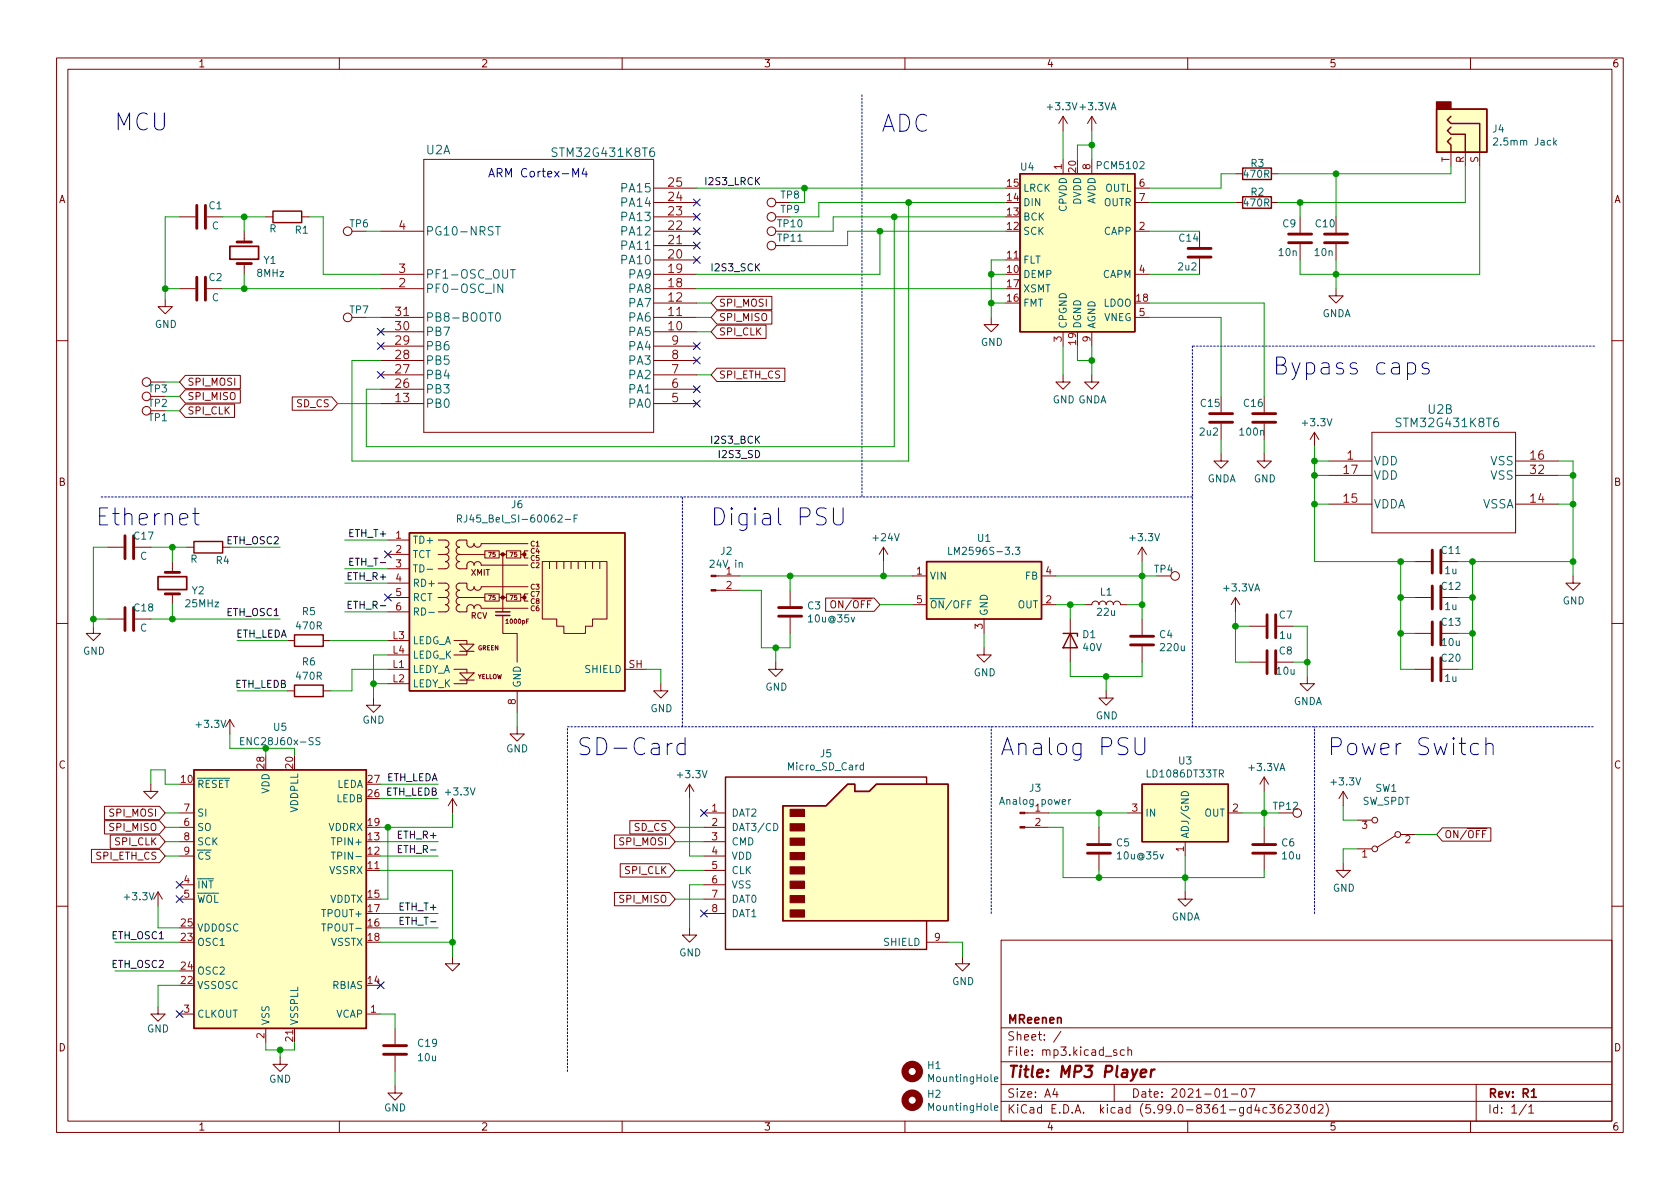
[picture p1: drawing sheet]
<svg xmlns="http://www.w3.org/2000/svg" width="297mm" height="210mm" viewBox="0 0 297 210" stroke-linecap="round" stroke-linejoin="round" font-family="sans-serif">
<g fill="none" stroke="#840000" stroke-width=".18">
<path d="M10 10.2h277v190.1h-277zM12 12.2h273v186.1h-273zM60 10.2v2M110 10.2v2M160 10.2v2M210 10.2v2M260 10.2v2M31.7 38.3h2.8M36.6 38.3h2.8M47 38.3h1.3M53.3 38.3h1.3M74.9 28.2h40.7v48.2h-40.7z"/>
<path d="M115.6 38.3h7.6M115.6 35.8h7.6M115.6 33.3h7.6M137.2 35.8h2.5M188 20.6l-.8 1.2M188 20.6v2.5M188 28.2v2.5M188 20.6l.7 1.2M193 20.6l-.7 1.2M193 20.6v2.5M193 28.2v2.5M193 20.6l.8 1.2"/>
<path d="M200.7 35.8h2.5M200.7 33.3h2.5M218.4 35.8h1.3M218.4 30.7h1.3M224.8 35.8h1.3M224.8 30.7h1.3M229.9 38.3v2.8M236.2 38.3v2.8M256.5 26.9v2.6M259.1 26.9v2.6M261.6 26.9v2.6M29.2 53v1.2h1.3l-1.3 1.3-1.3-1.3h1.3"/>
<path d="M31.7 51h2.8M36.6 51h2.8M43.2 40.9v1.9M43.2 46.6v1.9M62.2 40.9h2.6M62.2 56.1h2.6M67.3 51h7.6M67.3 48.5h7.6M67.3 40.9h7.6M67.3 58.7h7.6M67.3 56.1h7.6M115.6 51h7.6"/>
<path d="M115.6 48.5h7.6M115.6 40.9h7.6M115.6 58.7h7.6M115.6 56.1h7.6M115.6 53.6h7.6M115.6 46h7.6M115.6 43.4h7.6M126.7 52.4h9.8v2.4h-9.8l-1-1.2zM126.7 55h9.8v2.3h-9.8l-1-1.2zM126.7 57.5h8.7v2.3h-8.7l-1-1.1zM137.2 43.4h2.5M175.3 56.1v1.3h1.2l-1.2 1.3-1.3-1.3h1.3"/>
<path d="M177.8 46h2.5M188 58.7v2.5M193 58.7v2.5M200.7 48.5h2.5M200.7 40.9h2.5M200.7 56.1h2.5M212.1 40.9v2.8M212.1 45.7v2.8M229.9 43.2v2.8M236.2 51v1.3h1.3l-1.3 1.3-1.3-1.3h1.3M236.2 43.2v2.8M10 60.2h2"/>
<path d="M32.8 71.5h8.7v2.3h-8.7l-1.1-1.2zM32.8 66.4h9.7v2.3h-9.7l-1.1-1.1zM32.8 68.9h9.7v2.4h-9.7l-1.1-1.2zM51.7 70.2h7l1 1.2-1 1.1h-7zM67.3 71.4h7.6M67.3 68.8h7.6M67.3 66.3h7.6M67.3 63.7h7.6M67.3 61.2h7.6M115.6 71.4h7.6M115.6 68.8h7.6M115.6 66.3h7.6"/>
<path d="M115.6 63.7h7.6M115.6 61.2h7.6M126.7 65.1h12.1v2.4h-12.1l-1-1.2zM188 66.3v1.3h1.2l-1.2 1.2-1.3-1.2h1.3M193 66.3v1.3h1.3l-1.3 1.2-1.2-1.2h1.2M215.9 70.1v2.8M215.9 74.9v2.8M223.5 70.1v2.8M223.5 74.9v2.8M232.4 76.4v2.6M232.4 76.4l-.8 1.3M232.4 76.4l.8 1.3"/>
<path d="M242.6 76.4h25.4v17.8h-25.4zM285 60.2h2M19 96.8h2.8M23.9 96.8h2.8M30.5 99.3v1.9M33 96.8h1.3M39.4 96.8h1.2M68.6 98h3.8M68.6 95.5h3.8M77.5 95.5h1.2a.64 .64 0 0 1 .7 .6 .64 .64 0 0 1-.7 .7 .64 .64 0 0 1 .7 .6 .64 .64 0 0 1-.7 .6M77.5 98h1.2M78.7 98a.64 .64 0 0 1 .7 .7 .64 .64 0 0 1-.7 .6 .64 .64 0 0 1 .7 .6 .64 .64 0 0 1-.7 .7h-1.2"/>
<path d="M81.3 98a.64 .64 0 0 0-.7 .7 .64 .64 0 0 0 .7 .6 .64 .64 0 0 0-.7 .6 .64 .64 0 0 0 .7 .7h1.2v-.7a.64 .64 0 0 1 .7-.6 .64 .64 0 0 1 .6 .6 .64 .64 0 0 1 .7-.6 .64 .64 0 0 1 .6 .6h8.2M81.3 98h4.4M85.7 97.4h2.6v1.3h-2.6zM88.3 98h1.2M88.9 98v10.2M89.5 97.4h2.6v1.3h-2.6zM92.1 98h.6M93.3 96.1h-8.2a.64 .64 0 0 1-.6 .7 .64 .64 0 0 1-.7-.7 .64 .64 0 0 1-.6 .7 .64 .64 0 0 1-.7-.7v-.6h-1.2a.64 .64 0 0 0-.7 .6 .64 .64 0 0 0 .7 .7 .64 .64 0 0 0-.7 .6 .64 .64 0 0 0 .7 .6M93.3 97.4h-.6v1.3h.6M95.9 99.3h11.4v10.2h-2.5v1.2h-1.3v1.3h-3.8v-1.3h-1.3v-1.2h-2.5zM97.2 99.3v1.3M98.4 99.3v1.3"/>
<path d="M99.7 99.3v1.3M101 99.3v1.3M102.2 99.3v1.3M103.5 99.3v1.3M104.8 99.3v1.3M106 99.3v1.3M156.2 96.8l-.8 1.2M156.2 96.8v2.5M156.2 96.8l.8 1.2M201.9 96.8v2.5M201.9 96.8l-.7 1.2M201.9 96.8l.8 1.2"/>
<path d="M215.9 80.3v1.2h1.3l-1.3 1.3-1.3-1.3h1.3M223.5 80.3v1.2h1.3l-1.3 1.3-1.3-1.3h1.3M234.9 81.5h7.7M234.9 89.1h7.7M234.9 84.1h7.7M250.2 99.3h2.8M255 99.3h2.8M268 81.5h7.6M268 89.1h7.6M268 84.1h7.6M10 110.2h2M16.5 110.7v1.3h1.3l-1.3 1.3-1.3-1.3h1.3"/>
<path d="M19 109.5h2.8M23.9 109.5h2.8M30.5 105v1.9M50.8 113.3h1.3M57.1 113.3h1.3M68.6 105.7h3.8M68.6 113.3h3.8M68.6 118.4h3.8M68.6 108.2h3.8M68.6 103.1h3.8M68.6 100.6h3.8M68.6 115.8h3.8"/>
<path d="M77.5 103.1h1.2a.64 .64 0 0 1 .7 .7 .64 .64 0 0 1-.7 .6 .64 .64 0 0 1 .7 .6 .64 .64 0 0 1-.7 .7M77.5 105.7h1.2M78.7 105.7a.64 .64 0 0 1 .7 .6 .64 .64 0 0 1-.7 .6 .64 .64 0 0 1 .7 .7 .64 .64 0 0 1-.7 .6h-1.2M80.3 118.4h2.2v.6M80.3 113.3h2.2v.6M81.3 105.7a.64 .64 0 0 0-.7 .6 .64 .64 0 0 0 .7 .6 .64 .64 0 0 0-.7 .7 .64 .64 0 0 0 .7 .6h1.2v-.6a.64 .64 0 0 1 .7-.7 .64 .64 0 0 1 .6 .7 .64 .64 0 0 1 .7-.7 .64 .64 0 0 1 .6 .7h8.2M81.3 113.9h2.5l-1.3 1.3zM81.3 119h2.5l-1.3 1.3zM81.3 105.7h4.4M81.3 115.2h2.5M82.5 115.2v.6h-2.2M85.7 105h2.6v1.3h-2.6z"/>
<path d="M88.3 105.7h1.2M88.9 108.8v3.2h2.5v5.1M89.5 105h2.6v1.3h-2.6zM92.1 105.7h.6M93.3 103.8h-8.2a.64 .64 0 0 1-.6 .6 .64 .64 0 0 1-.7-.6 .64 .64 0 0 1-.6 .6 .64 .64 0 0 1-.7-.6v-.7h-1.2a.64 .64 0 0 0-.7 .7 .64 .64 0 0 0 .7 .6 .64 .64 0 0 0-.7 .6 .64 .64 0 0 0 .7 .7M93.3 105h-.6v1.3h.6M110.5 118.4h3.8M126.6 101.8h4.2M126.6 104.4h4.2M137.2 117.1v1.3h1.2l-1.2 1.2-1.3-1.2h1.3M139.7 104.4v2.8M139.7 109.2v2.8"/>
<path d="M146 105.8h8.6l1 1.1-1 1.2h-8.6zM147 106.4l.2-.2a.43 .43 0 0 1 .6 .5v.4a.42 .42 0 0 1-.5 .4 .42 .42 0 0 1-.4-.4zM161.3 106.9h2.5M161.3 101.8h2.5M174 114.5v1.3h1.3l-1.3 1.3-1.3-1.3h1.3M174 109.5v2.5M184.1 106.9h2.6M184.1 101.8h2.6M189.2 109.5v7.6M191.8 106.9h1.2a.64 .64 0 0 1 .7-.6 .64 .64 0 0 1 .6 .6 .64 .64 0 0 1 .6-.6 .64 .64 0 0 1 .7 .6 .64 .64 0 0 1 .6-.6 .64 .64 0 0 1 .6 .6 .64 .64 0 0 1 .7-.6 .64 .64 0 0 1 .6 .6h1.3M201.9 109.5v2.8M201.9 114.3v2.8"/>
<path d="M218.4 105.7l-.7 1.2M218.4 105.7v2.5M218.4 105.7l.8 1.2M221 110.7h2.8M221 117.1h2.8M225.8 110.7h2.8M225.8 117.1h2.8M231.1 119.6v1.3h1.3l-1.3 1.3-1.2-1.3h1.2M250.2 105.7h2.8M250.2 112h2.8M250.2 118.4h2.8M255 105.7h2.8"/>
<path d="M255 112h2.8M255 118.4h2.8M278.1 101.8v1.3h1.3l-1.3 1.3-1.2-1.3h1.2M285 110.2h2M26.7 138.7v1.2h1.2l-1.2 1.3-1.3-1.3h1.3M40.6 127.2l-.7 1.3M40.6 127.2v2.6M40.6 127.2l.8 1.3M50.8 122.2h1.3M57.1 122.2h1.3M66 123.4v1.3h1.3l-1.3 1.3-1.2-1.3h1.2M68.6 120.9h3.8"/>
<path d="M81.3 120.3h2.5M82.5 120.3v.6h-2.2M91.4 128.5v1.3h1.3l-1.3 1.3-1.2-1.3h1.2M91.4 122.2v3.8M116.8 120.9v1.3h1.3l-1.3 1.2-1.2-1.2h1.2M121.9 138.7l-.7 1.2M121.9 138.7v2.5M121.9 138.7l.8 1.2M195.6 122.2v1.2h1.2l-1.2 1.3-1.3-1.3h1.3M223.5 137.4v2.5M223.5 137.4l-.7 1.3M223.5 137.4l.8 1.3"/>
<path d="M237.5 139.9l-.8 1.3M237.5 139.9v2.6M237.5 139.9l.8 1.3M16.2 150.2h12l1 1.2-1 1.2h-12zM18.5 145.1h9.7l1 1.2-1 1.2h-9.7zM18.5 142.6h9.7l1 1.2-1 1.1h-9.7zM19.5 147.7h8.7l1 1.1-1 1.2h-8.7zM27.9 157.7l-.7 1.3M27.9 157.7v2.6M27.9 157.7l.8 1.3M31.7 156.5h2.6M31.7 159h2.6"/>
<path d="M31.7 146.3h2.6M31.7 143.8h2.6M31.7 148.8h2.6M31.7 151.4h2.6M64.8 153.9h2.5M80 141.2l-.8 1.3M80 141.2v2.6M80 141.2l.8 1.3M108.6 157.8h9.8l1 1.2-1 1.2h-9.8zM108.6 147.7h9.8l1 1.1-1 1.2h-9.8zM109.7 152.7h8.7l1 1.2-1 1.2h-8.7zM111.4 145.1h7l1 1.2-1 1.2h-7z"/>
<path d="M124.5 153.9h3.8M124.5 156.5h3.8M124.5 159h3.8M124.5 146.3h3.8M124.5 143.8h3.8M124.5 148.8h3.8M124.5 151.4h3.8M181.2 146.3h4.2M181.2 143.8h4.2M194.3 146.3v2.8M194.3 151.1v2.8M199.4 143.8h2.5"/>
<path d="M209.5 157.7v1.3h1.3l-1.3 1.3-1.2-1.3h1.2M209.5 148.8v2.6M217.2 143.8h2.5M223.5 146.3v2.8M223.5 151.1v2.8M237.5 152.6v1.3h1.3l-1.3 1.3-1.3-1.3h1.3M240 150.1h2.6M240 145h2.6M246.6 147.8l-3.1 2.1M247.6 147.6h2.6M255 146.4h8.6v2.3h-8.6l-1-1.1zM10 160.2h2"/>
<path d="M27.9 178v1.3h1.3l-1.3 1.3-1.2-1.3h1.2M31.7 179.3h2.6M64.8 179.3h2.5M80 169.2v1.2h1.3l-1.3 1.3-1.3-1.3h1.3M121.9 164.1v1.2h1.3l-1.3 1.3-1.3-1.3h1.3M124.5 161.5h3.8M163.8 166.6h3.8M170.2 169.2v1.2h1.2l-1.2 1.3-1.3-1.3h1.3M177 166.3h108v32h-108zM285 160.2h2M47 181.9v2.5M49.5 186.9v1.3h1.3l-1.3 1.3-1.2-1.3h1.2"/>
<path d="M52.1 181.9v2.5M60 198.3v2M69.8 192v1.3h1.3l-1.3 1.3-1.2-1.3h1.2M69.8 181.9v2.8M69.8 186.7v2.8M110 198.3v2M160 198.3v2M177 194.8h108M177 191.8h108M177 187.8h108M177 181.8h108M186.5 192.5l-.4 1h1"/>
<path d="M186.9 193v1M187.6 182.4l-1.3 1.9M197 191.8v3M197.4 185.7l-.3-.1-.2 .2v.3l.5 .1v.4h-.5M198.8 185.7l-.4-.1-.3 .3v.4l.1 .3h.6M199.4 185.8l.2-.2 .4 .1 .1 .9M199.4 185.1v1.5M210 198.3v2M216.2 194h.9M217.7 193.5h1.2M219.7 192.6l.2-.1a.81 .81 0 0 1 .5 .7 .81 .81 0 0 1-.3 .8h-.1a.81 .81 0 0 1-.6-.6 .81 .81 0 0 1 .3-.8zM220.9 192.5h1l-.7 1.5"/>
<path d="M224 195.9l-.4-.1-.3 .3v.4l.1 .3h.6M224.5 195.3h.9l-.5 .6 .5 .1v.7l-.3 .1h-.4l-.2-.1M226.7 195.3a.59 .59 0 0 0-.7 .7v.5l.1 .3h.5l.2-.1 .1-.5-.2-.2-.4-.1-.3 .3M227.4 195.5l.6-.2 .2 .2 .1 .3-.9 1h.9M228.8 195.3h.9l-.5 .6 .4 .1v.7l-.2 .1h-.4l-.2-.1M230.5 195.4l.1-.1a.81 .81 0 0 1 .6 .7 .81 .81 0 0 1-.3 .8h-.1a.81 .81 0 0 1-.6-.6 .81 .81 0 0 1 .3-.8zM232.4 195.9l-.4-.1-.3 .3v.4l.2 .3h.5M232.4 195.3v1.5M233.1 195.5l.5-.2 .3 .2v.3l-.9 1h.9M234.4 195.1a1.72 1.72 0 0 1 0 2.3M260 198.3v2M261 191.8v6.5"/>
<path d="M269.9 195.3l-1.3 1.9M270.3 195.8l.4-.5v1.5M270.3 196.8h.9"/>
<circle cx="136.4" cy="38.3" r=".76"/>
<circle cx="136.4" cy="35.8" r=".76"/>
<circle cx="61.5" cy="40.9" r=".76"/>
<circle cx="61.5" cy="56.1" r=".76"/>
<circle cx="136.4" cy="43.4" r=".76"/>
<circle cx="136.4" cy="40.9" r=".76"/>
<circle cx="25.9" cy="67.6" r=".76"/>
<circle cx="25.9" cy="70.1" r=".76"/>
<circle cx="25.9" cy="72.6" r=".76"/>
<circle cx="207.8" cy="101.8" r=".76"/>
<circle cx="229.4" cy="143.8" r=".76"/>
<circle cx="243.1" cy="145" r=".51"/>
<circle cx="243.1" cy="150.1" r=".51"/>
<circle cx="247.1" cy="147.6" r=".51"/>
</g>
<path d="M40.6 43.6h5.1v2.2h-5.1zM27.9 102h5.1v2.3h-5.1zM270.8 193l.4-.5v1.5M270.8 194h.8" fill="none" stroke="#840000" stroke-width=".3"/>
<path d="M201.7 189.8l1-.2-.1-.4-.5-.1-.4 .3v1l.2 .1 .6-.1M203.6 189.1l-.2 1.4M204.2 189.1l-.4 .1-.3 .3" fill="none" stroke="#840000" stroke-width=".4"/>
<g fill="none" stroke="#840000" stroke-width=".51">
<path d="M34.8 36.3v4.1M36.3 36.3v4.1M34.8 49v4.1M36.3 49v4.1M41.9 46.6h2.5M41.9 42.8h2.5M210.1 43.9h4M210.1 45.5h4M227.8 41.4h4.1M227.8 42.9h4.1M234.2 41.4h4.1M234.2 42.9h4.1"/>
<path d="M213.9 73.1h4M213.9 74.7h4M221.5 73.1h4.1M221.5 74.7h4.1M22.1 94.7v4.1M23.6 94.7v4.1M253.2 97.3v4M254.8 97.3v4M22.1 107.4v4.1M23.6 107.4v4.1M29.2 105h2.5M29.2 101.2h2.5"/>
<path d="M137.7 109h4M137.7 107.4h4M199.9 114h4.1M199.9 112.5h4.1M224 108.7v4.1M224 115.1v4M225.6 108.7v4.1M225.6 115.1v4M253.2 103.6v4.1M253.2 110v4M253.2 116.3v4.1M254.8 103.6v4.1"/>
<path d="M254.8 110v4M254.8 116.3v4.1M192.3 150.9h4M192.3 149.3h4M221.5 150.9h4.1M221.5 149.3h4.1M67.8 186.4h4.1M67.8 184.9h4.1"/>
</g>
<g fill="#ffffc2" stroke="#ffffc2" stroke-width=".18">
<path d="M163.8 99.3h20.3v10.2h-20.3z"/>
<path d="M34.3 136.1h30.5v45.8h-30.5z"/>
<path d="M72.4 94.2h38.1v28h-38.1z"/>
<path d="M254 19.3h8.9v7.6h-8.9z"/>
<path d="M201.9 138.7h15.3v10.1h-15.3z"/>
<path d="M138.4 142.5h7.6l3.9-3.8h1.2v1.2h2.6l1.2-1.2h12.7v24.1h-29.2z"/>
<path d="M180.3 30.7h20.4v28h-20.4z"/>
</g>
<g fill="none" stroke="#840000" stroke-width=".25">
<path d="M254 19.3h8.9v7.6h-8.9zM48.3 37.3h5v2.1h-5zM180.3 30.7h20.4v28h-20.4zM219.7 34.8h5.1v2h-5.1zM219.7 29.7h5.1v2h-5.1zM256.5 24.4l-.6 .6 .6 .6v1.3M256.5 22.5l-.6 .6 .6 .6h2.6v3.2M256.5 20.6l-.6 .6 .6 .6h5.1v5.1M34.3 95.8h5.1v2h-5.1zM72.4 94.2h38.1v28h-38.1zM163.8 99.3h20.3v10.2h-20.3zM52.1 112.3h5v2h-5z"/>
<path d="M87.6 108.8h2.6M87.6 108.2h2.6M188 112h2.5v.5M189.2 112l1.3 2.5h-2.5zM34.3 136.1h30.5v45.8h-30.5zM52.1 121.2h5v2h-5zM163.8 138.7v-1.3h-35.5v30.5h35.5v-5.1M201.9 138.7h15.3v10.1h-15.3zM138.4 142.5h7.6l3.9-3.8h1.2v1.2h2.6l1.2-1.2h12.7v24.1h-29.2z"/>
</g>
<g fill="none" stroke="#006464" stroke-width=".18">
<path d="M264.1 24.5l.5-.1 .2 .4-.8 .9h.8M274.8 25.2l.4 .5M275.2 24.8l-.5 .5M87.6 40.1h.9M87.8 55.4l.2-.1a.81 .81 0 0 1 .5 .6 .81 .81 0 0 1-.3 .8l-.1 .1a.81 .81 0 0 1-.6-.6 .81 .81 0 0 1 .3-.8zM88 40.1v1.5M88.9 50.2v1.5l-.9-1.5v1.5M90.2 47.7h.9M90.7 47.7v1.5M80.9 91.7h.6l.1-.2v-.3l-.7-.1v1.2M81.2 91.7l.4 .6M82.5 91.1v.9a.41 .41 0 0 1-.5 .3"/>
<path d="M99.9 91.8h1M101.5 91.7h.4M102.1 91.1h-.6v1.2M167.7 96.8v1.2h.6M179.5 96.8h.8l-.4 .5 .3 .1v.5l-.1 .1-.6-.1M75.5 100.7h1M75.8 108.3h1M42.5 131h.5M43.1 130.4h-.6v1.3h.6M56.6 130.5l-.5-.1-.2 .2v.3l.6 .3 .1 .3-.3 .2-.5-.1M152.7 135.4l-.4-.1-.2 .2 .1 .6h.5M152.7 134.9v1.2"/>
<path d="M58.6 150.7h.7M58.6 148.1h.7M58.9 150.7v1.3M136.8 145.6a.64 .64 0 0 1 .7 .6 .64 .64 0 0 1-.7 .7zM189 141.4v.8M189.3 141.4l-.3 .2M208.9 140.2a.68 .68 0 0 1 .8-.2 .68 .68 0 0 1 .4 .7h-1.2zM56.9 163.4h.7M175.8 195.9l.6-.1v-.2l-.4-.1-.2 .2 .1 .6h.5M175.8 190.8l.6-.1v-.2l-.4-.1-.2 .2 .1 .6h.5"/>
</g>
<g fill="#840000" stroke="#840000" stroke-width=".25">
<path d="M254 18h2.5v1.3h-2.5z"/>
<circle cx="88.9" cy="105.7" r=".25"/>
<circle cx="88.9" cy="98" r=".25"/>
<circle cx="92.7" cy="105.7" r=".25"/>
<circle cx="92.7" cy="98" r=".25"/>
</g>
<g fill="none" stroke="#840000" stroke-width="1.3">
<circle cx="161.3" cy="189.5" r="1.27"/>
<circle cx="161.3" cy="194.6" r="1.27"/>
</g>
<g fill="#840000" stroke="#840000" stroke-width=".18">
<path d="M180.3 146.2h.9v.2h-.9z"/>
<path d="M180.3 143.6h.9v.3h-.9z"/>
<path d="M139.7 160.9h2.5v1.3h-2.5z"/>
<path d="M139.7 158.4h2.5v1.2h-2.5z"/>
<path d="M139.7 155.8h2.5v1.3h-2.5z"/>
<path d="M139.7 153.3h2.5v1.3h-2.5z"/>
<path d="M139.7 150.7h2.5v1.3h-2.5z"/>
<path d="M139.7 148.2h2.5v1.3h-2.5z"/>
<path d="M139.7 145.7h2.5v1.2h-2.5z"/>
<path d="M139.7 143.1h2.5v1.3h-2.5z"/>
<path d="M125.7 104.3h.9v.2h-.9z"/>
<path d="M125.7 101.7h.9v.3h-.9z"/>
</g>
<path d="M61.9 99.3h.4M62.5 98.7h-.6v1.3h.6M61.5 106.9h.5M62.2 106.3h-.7v1.3h.7M70.4 150.1h.5M71 149.5h-.6v1.3h.6M70.7 162.8h.5M71.3 162.2h-.6v1.3h.6" fill="none" stroke="#0f0f0f" stroke-width=".18"/>
<path d="M86.4 31.3l.5-1.5 .5 1.5M86.6 30.9h.7M225.7 64.6h1a.73 .73 0 0 0 .6-.7 .73 .73 0 0 0-.6-.8h-1v3h1.2a.8 .8 0 0 0 .6-.8 .8 .8 0 0 0-.8-.7M126.4 89.8h.7a1.64 1.64 0 0 1 .7 2.6l-.3 .3-.4 .1h-.7zM104.3 130.6l-.5-.1h-.7a.73 .73 0 0 0-.6 .7 .73 .73 0 0 0 .6 .7 1.1 1.1 0 0 1 1.2 .7 .77 .77 0 0 1-.6 .9h-.7l-.4-.2M177.1 133.5l1-3 1 3M177.4 132.6h1.4M235.4 132h1.2a.81 .81 0 0 0 .6-.8 .81 .81 0 0 0-.6-.7h-1.2v3" fill="none" stroke="#0000c2" stroke-width=".18"/>
<path d="M152.4 16.8v71.1M281.9 61.2h-71.1M210.8 87.9h-193M100.3 128.5h181.6M120.6 128.5v-40.6M210.8 128.5v-67.3M175.3 161.5v-33M232.4 161.5v-33M100.3 189.5v-61" fill="none" stroke="#0000c2" stroke-width=".18" stroke-dasharray=".3 .3"/>
<g fill="none" stroke="#009600" stroke-width=".18">
<path d="M31.7 38.3h-2.5v14.7M39.4 38.3h7.6M43.2 38.3v2.6M54.6 38.3h2.5v10.2h10.2M123.2 33.3h54.6M142.2 33.3v2.5h-2.5M158.1 38.3v40.7h-93.3v-10.2h2.5M160.7 35.8v45.7h-98.5v-17.8h5.1M177.8 38.3h-30.5v2.6h-7.6M177.8 35.8h-33v2.5h-5.1M188 23.1v5.1M193 25.6h-2.5v2.6"/>
<path d="M193 23.1v5.1M203.2 35.8h15.2M218.4 30.7h-2.5v2.6h-12.7M229.9 35.8v2.5M236.2 30.7v7.6M256.5 29.5v1.2h-30.4M259.1 29.5v6.3h-33M261.6 29.5v19h-31.7v-2.5M29.2 51h2.5M39.4 51h27.9M43.2 48.5v2.5M64.8 40.9h2.5"/>
<path d="M64.8 56.1h2.5M123.2 51h54.6M123.2 56.1h2.5M123.2 58.7h2.5M123.2 53.6h2.5M155.6 40.9v7.6h-32.4M175.3 48.5h2.5M175.3 53.6h2.5M177.8 40.9h-27.9v2.5h-10.2M177.8 46h-2.5v10.1M203.2 40.9h8.9M203.2 48.5h8.9"/>
<path d="M203.2 56.1h12.7v14M203.2 53.6h20.3v16.5M236.2 46v5M29.2 70.1h2.5M29.2 72.6h2.5M29.2 67.6h2.5M59.7 71.4h7.6M123.2 66.3h2.5M188 61.2v5.1M190.5 61.2v2.5h2.5M193 61.2v5.1M215.9 77.7v2.6"/>
<path d="M223.5 77.7v2.6M232.4 79v20.3h17.8M19 96.8h-2.5v13.9M26.7 96.8h6.3M30.5 96.8v2.5M40.6 96.8h8.9M61 95.5h7.6M156.2 99.3v2.5M201.9 99.3v10.2M232.4 81.5h2.5M232.4 89.1h2.5M232.4 84.1h2.5"/>
<path d="M247.6 99.3v19.1h2.6M257.8 99.3h20.3M260.3 99.3v19.1h-2.5M275.6 81.5h2.5v20.3M275.6 89.1h2.5M275.6 84.1h2.5M16.5 109.5h2.5M26.7 109.5h22.8M30.5 106.9v2.6M41.9 113.3h8.9M58.4 113.3h10.2M61 108.2h7.6"/>
<path d="M61 103.1h7.6M61 100.6h7.6M68.6 118.4h-6.4v3.8h-3.8M68.6 115.8h-2.6v7.6M114.3 118.4h2.5v2.5M130.8 104.4h3.8v10.1h5.1v-2.5M130.8 101.8h30.5M137.2 114.5v2.6M139.7 101.8v2.6M155.6 106.9h5.7M174 112v2.5M186.7 101.8h17.8"/>
<path d="M186.7 106.9h5.1M189.2 117.1v2.5h12.7v-2.5M189.2 106.9v2.6M195.6 119.6v2.6M199.4 106.9h2.5M218.4 108.2v8.9h2.6M218.4 110.7h2.6M228.6 117.1h2.5M228.6 110.7h2.5v8.9M247.6 112h2.6M247.6 105.7h2.6M257.8 112h2.5"/>
<path d="M257.8 105.7h2.5M26.7 138.7v-2.6h2.5v2.6h2.5M40.6 129.8v2.5h11.5v1.3M41.9 122.2h8.9M47 132.3v1.3M66 120.9h2.6M67.3 138.7h10.2M91.4 126v2.5M223.5 139.9v6.4M29.2 146.3h2.5M29.2 148.8h2.5M29.2 151.4h2.5"/>
<path d="M29.2 143.8h2.5M67.3 153.9h12.7v15.3M67.3 148.8h10.2M67.3 141.2h10.2M67.3 151.4h10.2M68.6 146.3v12.7h-1.3M80 143.8v2.5h-12.7M119.4 146.3h5.1M119.4 148.8h5.1M119.4 153.9h5.1M119.4 159h5.1M121.9 141.2v10.2h2.6"/>
<path d="M124.5 156.5h-2.6v7.6M185.4 146.3h2.6v8.9h35.5v-1.3M185.4 143.8h14M194.3 143.8v2.5M194.3 153.9v1.3M209.5 151.4v6.3M219.7 143.8h6.4M237.5 142.5v2.5h2.5M240 150.1h-2.5v2.5M250.2 147.6h3.8M20.3 166.6h11.4M20.3 171.7h11.4"/>
<path d="M27.9 160.3v3.8h3.8M31.7 174.2h-3.8v3.8M67.3 161.5h10.2M67.3 164.1h10.2M67.3 166.6h12.7M67.3 179.3h2.5v2.6M167.6 166.6h2.6v2.6M47 184.4v1.3h5.1v-1.3M49.5 185.7v1.2M69.8 189.5v2.5"/>
</g>
<g fill="none" stroke="#000084" stroke-width=".18">
<path d="M122.6 35.2l1.2 1.2M122.6 37.7l1.2 1.3M123.8 35.2l-1.2 1.2M123.8 37.7l-1.2 1.3M66.7 58.1l1.2 1.2M67.9 58.1l-1.2 1.2M122.6 40.3l1.2 1.2M122.6 45.4l1.2 1.2M122.6 42.8l1.2 1.2M123.8 40.3l-1.2 1.2M123.8 45.4l-1.2 1.2M123.8 42.8l-1.2 1.2"/>
<path d="M66.7 60.6l1.2 1.2M66.7 65.7l1.2 1.2M67.9 60.6l-1.2 1.2M67.9 65.7l-1.2 1.2M122.6 63.1l1.2 1.3M122.6 60.6l1.2 1.2M122.6 68.2l1.2 1.2M122.6 70.8l1.2 1.2M123.8 63.1l-1.2 1.3M123.8 60.6l-1.2 1.2M123.8 68.2l-1.2 1.2M123.8 70.8l-1.2 1.2"/>
<path d="M68 97.4l1.2 1.2M69.2 97.4l-1.2 1.2M68 105l1.2 1.3M69.2 105l-1.2 1.3M31.1 155.8l1.3 1.3M31.1 158.4l1.3 1.2M32.4 155.8l-1.3 1.3M32.4 158.4l-1.3 1.2M123.9 143.1l1.2 1.3M125.1 143.1l-1.2 1.3M31.1 178.7l1.3 1.2M32.4 178.7l-1.3 1.2"/>
<path d="M66.7 173.6l1.2 1.2M67.9 173.6l-1.2 1.2M123.9 160.9l1.2 1.2M125.1 160.9l-1.2 1.2"/>
</g>
<g fill="#009600" stroke="#009600" stroke-width=".18">
<circle cx="142.2" cy="33.3" r=".51"/>
<circle cx="155.6" cy="40.9" r=".51"/>
<circle cx="158.1" cy="38.3" r=".51"/>
<circle cx="160.7" cy="35.8" r=".51"/>
<circle cx="229.9" cy="35.8" r=".51"/>
<circle cx="236.2" cy="30.7" r=".51"/>
<circle cx="175.3" cy="48.5" r=".51"/>
<circle cx="175.3" cy="53.6" r=".51"/>
<circle cx="193" cy="63.7" r=".51"/>
<circle cx="193" cy="25.6" r=".51"/>
<circle cx="236.2" cy="48.5" r=".51"/>
<circle cx="278.1" cy="89.1" r=".51"/>
<circle cx="278.1" cy="99.3" r=".51"/>
<circle cx="278.1" cy="84.1" r=".51"/>
<circle cx="232.4" cy="81.5" r=".51"/>
<circle cx="232.4" cy="84.1" r=".51"/>
<circle cx="232.4" cy="89.1" r=".51"/>
<circle cx="189.2" cy="106.9" r=".51"/>
<circle cx="195.6" cy="119.6" r=".51"/>
<circle cx="218.4" cy="110.7" r=".51"/>
<circle cx="201.9" cy="101.8" r=".51"/>
<circle cx="201.9" cy="106.9" r=".51"/>
<circle cx="231.1" cy="117.1" r=".51"/>
<circle cx="247.7" cy="99.3" r=".51"/>
<circle cx="260.3" cy="99.3" r=".51"/>
<circle cx="260.3" cy="105.7" r=".51"/>
<circle cx="260.3" cy="112" r=".51"/>
<circle cx="247.7" cy="105.7" r=".51"/>
<circle cx="247.7" cy="112" r=".51"/>
<circle cx="194.3" cy="143.8" r=".51"/>
<circle cx="194.3" cy="155.2" r=".51"/>
<circle cx="209.6" cy="155.2" r=".51"/>
<circle cx="223.5" cy="143.8" r=".51"/>
<circle cx="49.5" cy="185.7" r=".51"/>
<circle cx="29.2" cy="51" r=".51"/>
<circle cx="43.2" cy="38.3" r=".51"/>
<circle cx="43.2" cy="51" r=".51"/>
<circle cx="16.5" cy="109.5" r=".51"/>
<circle cx="47" cy="132.3" r=".51"/>
<circle cx="68.6" cy="146.3" r=".51"/>
<circle cx="30.5" cy="109.5" r=".51"/>
<circle cx="80" cy="166.6" r=".51"/>
<circle cx="156.2" cy="101.8" r=".51"/>
<circle cx="66" cy="120.9" r=".51"/>
<circle cx="139.7" cy="101.8" r=".51"/>
<circle cx="137.2" cy="114.5" r=".51"/>
<circle cx="30.5" cy="96.8" r=".51"/>
</g>
<g font-size="4.2" fill="#0000c2">
<text x="20.3" y="23.1">MCU</text>
<text x="155.4" y="23.4">ADC</text>
<text x="227.8" y="66.3">Bypass caps</text>
<text x="18.6" y="93">Ethernet</text>
<text x="128.7" y="93">Digial PSU</text>
<text x="105.2" y="133.6">SD-Card</text>
<text x="179.3" y="133.6">Analog PSU</text>
<text x="237.6" y="133.6">Power Switch</text>
</g>
<text font-size="2.8" fill="#840000" x="178" y="190.6">Title: MP3 Player</text>
<g font-size="2.1" fill="#006464">
<text x="75.3" y="27.3">U2A</text>
<text x="98.1" y="27.7">STM32G431K8T6</text>
<text x="110.1" y="34">PA15</text>
<text x="75.2" y="41.6">PG10-NRST</text>
<text x="110.1" y="41.6">PA12</text>
<text x="110.1" y="39.1">PA13</text>
<text x="110.1" y="36.6">PA14</text>
<text x="110.1" y="46.7">PA10</text>
<text x="110.1" y="44.2">PA11</text>
<text x="75.2" y="51.8">PF0-OSC_IN</text>
<text x="75.2" y="49.3">PF1-OSC_OUT</text>
<text x="111.3" y="51.8">PA8</text>
<text x="111.3" y="49.3">PA9</text>
<text x="75.2" y="59.4">PB7</text>
<text x="75.2" y="56.9">PB8-BOOT0</text>
<text x="111.3" y="59.4">PA5</text>
<text x="111.3" y="56.9">PA6</text>
<text x="111.3" y="54.3">PA7</text>
<text x="75.2" y="64.5">PB5</text>
<text x="75.2" y="62">PB6</text>
<text x="111.3" y="64.5">PA3</text>
<text x="111.3" y="62">PA4</text>
<text x="75.2" y="69.6">PB3</text>
<text x="75.2" y="67">PB4</text>
<text x="111.3" y="69.6">PA1</text>
<text x="111.3" y="67">PA2</text>
<text x="75.2" y="72.1">PB0</text>
<text x="111.3" y="72.1">PA0</text>
<text x="247.3" y="75.5">STM32G431K8T6</text>
<text x="252.5" y="73.2">U2B</text>
<text x="242.8" y="82.3">VDD</text>
<text x="263.5" y="82.3">VSS</text>
<text x="242.8" y="89.9">VDDA</text>
<text x="242.8" y="84.8">VDD</text>
<text x="262" y="89.9">VSSA</text>
<text x="263.5" y="84.8">VSS</text>
</g>
<text font-size="2.1" fill="#0000c2" x="88.6" y="31.4">ARM Cortex-M4</text>
<g font-size="2.1" fill="#a90000">
<text x="118.2" y="35.6">24</text>
<text x="118.2" y="33">25</text>
<text x="70.5" y="40.6">4</text>
<text x="118.2" y="40.6">22</text>
<text x="118.2" y="38.1">23</text>
<text x="118.2" y="45.7">20</text>
<text x="118.2" y="43.2">21</text>
<text x="70.5" y="50.8">2</text>
<text x="70.5" y="48.3">3</text>
<text x="118.2" y="53.3">12</text>
<text x="118.2" y="50.8">18</text>
<text x="118.2" y="48.3">19</text>
<text x="70" y="58.4">30</text>
<text x="70" y="55.9">31</text>
<text x="118.2" y="58.4">10</text>
<text x="118.2" y="55.9">11</text>
<text x="70" y="63.5">28</text>
<text x="70" y="61">29</text>
<text x="118.8" y="63.5">8</text>
<text x="118.8" y="61">9</text>
<text x="70" y="71.1">13</text>
<text x="70" y="68.6">26</text>
<text x="70" y="66">27</text>
<text x="118.8" y="71.1">5</text>
<text x="118.8" y="68.6">6</text>
<text x="118.8" y="66">7</text>
<text x="237.6" y="83.8">17</text>
<text x="238.2" y="81.3">1</text>
<text x="270.6" y="81.3">16</text>
<text x="270.6" y="83.8">32</text>
<text x="237.6" y="88.9">15</text>
<text x="270.6" y="88.9">14</text>
</g>
<g font-size="2.1" fill="#840000">
<text x="178" y="184">Sheet: /</text>
<text x="178" y="181">MReenen</text>
<text x="178" y="186.7">File: mp3.kicad_sch</text>
<text x="178" y="196.9">KiCad E.D.A. kicad (5.99.0-8361-gd4c36230d2)</text>
<text x="178" y="194.1">Size: A4</text>
<text x="200" y="194.1">Date: 2021-01-07</text>
<text x="263" y="194.1">Rev: R1</text>
<text x="263" y="196.9">Id: 1/1</text>
</g>
<g font-size="1.8" fill="#840000">
<text x="35" y="11.9">1</text>
<text x="85" y="11.9">2</text>
<text x="135" y="11.9">3</text>
<text x="185" y="11.9">4</text>
<text x="235" y="11.9">5</text>
<text x="285" y="11.9">6</text>
<text x="10.3" y="35.9">A</text>
<text x="285.3" y="35.9">A</text>
<text x="137.6" y="42.7">TP11</text>
<text x="127.1" y="54.2">SPI_MOSI</text>
<text x="127.1" y="56.8">SPI_MISO</text>
<text x="127.1" y="59.3">SPI_CLK</text>
<text x="33.1" y="68.2">SPI_MOSI</text>
<text x="33.1" y="70.7">SPI_MISO</text>
<text x="127.1" y="66.9">SPI_ETH_CS</text>
<text x="33.1" y="73.3">SPI_CLK</text>
<text x="52.5" y="72">SD_CS</text>
<text x="10.3" y="85.9">B</text>
<text x="285.3" y="85.9">B</text>
<text x="147.6" y="107.6">ON/~OFF</text>
<text x="10.3" y="135.9">C</text>
<text x="285.3" y="135.9">C</text>
<text x="19.5" y="146.9">SPI_MISO</text>
<text x="19.5" y="144.4">SPI_MOSI</text>
<text x="20.4" y="149.5">SPI_CLK</text>
<text x="109.7" y="149.5">SPI_MOSI</text>
<text x="112.1" y="146.9">SD_CS</text>
<text x="255.3" y="148.2">ON/~OFF</text>
<text x="17.1" y="152">SPI_ETH_CS</text>
<text x="110.6" y="154.6">SPI_CLK</text>
<text x="109.7" y="159.6">SPI_MISO</text>
<text x="10.3" y="185.9">D</text>
<text x="285.3" y="185.9">D</text>
<text x="35" y="199.9">1</text>
<text x="85" y="199.9">2</text>
<text x="135" y="199.9">3</text>
<text x="185" y="199.9">4</text>
<text x="235" y="199.9">5</text>
<text x="285" y="199.9">6</text>
</g>
<g font-size="1.8" fill="#006464">
<text x="185.4" y="19.5">+3.3V +3.3VA</text>
<text x="263.9" y="23.4">J4</text>
<text x="194.2" y="29.9">PCM5102</text>
<text x="221.2" y="29.5">R3</text>
<text x="264.6" y="25.7">2.5mm Jack</text>
<text x="138.1" y="35.1">TP8</text>
<text x="180.5" y="30.1">U4</text>
<text x="180.8" y="33.9">LRCK</text>
<text x="195.3" y="33.9">OUTL</text>
<text x="220" y="31.4">470R</text>
<text x="221.2" y="34.6">R2</text>
<text x="37" y="37">C1</text>
<text x="37.5" y="40.6">C</text>
<text x="47.6" y="41.1">R</text>
<text x="52.2" y="41.3">R1</text>
<text x="61.9" y="40.2">TP6</text>
<text x="137.6" y="40.2">TP10</text>
<text x="138.1" y="37.6">TP9</text>
<text x="180.8" y="41.5">SCK</text>
<text x="180.8" y="39">BCK</text>
<text x="180.8" y="36.4">DIN</text>
<text x="188.6" y="37.4" transform="rotate(-90 188.6 37.4)">CPVDD</text>
<text x="191.1" y="36.2" transform="rotate(-90 191.1 36.2)">DVDD</text>
<text x="193.7" y="36.2" transform="rotate(-90 193.7 36.2)">AVDD</text>
<text x="195.1" y="36.4">OUTR</text>
<text x="195.2" y="41.5">CAPP</text>
<text x="220" y="36.5">470R</text>
<text x="226.8" y="40.2">C9</text>
<text x="232.7" y="40.2">C10</text>
<text x="46.7" y="46.7">Y1</text>
<text x="180.8" y="46.6">FLT</text>
<text x="208.4" y="47.8">2u2</text>
<text x="208.5" y="42.7">C14</text>
<text x="226.2" y="45.3">10n</text>
<text x="232.5" y="45.3">10n</text>
<text x="37" y="49.7">C2</text>
<text x="37.5" y="53.3">C</text>
<text x="45.5" y="49">8MHz</text>
<text x="180.8" y="49.1">DEMP</text>
<text x="180.8" y="51.7">XSMT</text>
<text x="194.9" y="49.1">CAPM</text>
<text x="27.4" y="58">GND</text>
<text x="61.9" y="55.4">TP7</text>
<text x="180.8" y="54.2">FMT</text>
<text x="188.6" y="58.2" transform="rotate(-90 188.6 58.2)">CPGND</text>
<text x="191.1" y="58.2" transform="rotate(-90 191.1 58.2)">DGND</text>
<text x="193.7" y="58.2" transform="rotate(-90 193.7 58.2)">AGND</text>
<text x="195" y="54.2">LDOO</text>
<text x="195.1" y="56.8">VNEG</text>
<text x="233.7" y="56.1">GNDA</text>
<text x="173.4" y="61.2">GND</text>
<text x="26.3" y="69.4">TP3</text>
<text x="26.3" y="71.9">TP2</text>
<text x="186.1" y="71.3">GND GNDA</text>
<text x="212.4" y="71.9">C15</text>
<text x="220" y="71.9">C16</text>
<text x="26.3" y="74.5">TP1</text>
<text x="212.2" y="77">2u2</text>
<text x="219.3" y="77">100n</text>
<text x="230.4" y="75.4">+3.3V</text>
<text x="90.5" y="89.9">J6</text>
<text x="213.4" y="85.3">GNDA</text>
<text x="221.7" y="85.3">GND</text>
<text x="23.8" y="95.4">C17</text>
<text x="82.5" y="92.4">RJ45_Bel_SI-60062-F</text>
<text x="154.5" y="95.7">+24V</text>
<text x="172.9" y="95.8">U1</text>
<text x="200" y="95.7">+3.3V</text>
<text x="24.8" y="99">C</text>
<text x="33.7" y="99.5">R</text>
<text x="38.2" y="99.7">R4</text>
<text x="72.9" y="96.1">TD+</text>
<text x="72.9" y="98.7">TCT</text>
<text x="72.9" y="101.2">TD-</text>
<text x="125.8" y="100.4">24V in</text>
<text x="127.4" y="98.1">J2</text>
<text x="168.6" y="98.1">LM2596S-3.3</text>
<text x="204.1" y="101.3">TP4</text>
<text x="254.9" y="98">C11</text>
<text x="255.5" y="101.5">1u</text>
<text x="32.9" y="107.4">25MHz</text>
<text x="34" y="105.1">Y2</text>
<text x="72.9" y="103.8">RD+</text>
<text x="72.9" y="106.3">RCT</text>
<text x="142.8" y="107.8">C3</text>
<text x="164.3" y="102.5">VIN</text>
<text x="164.3" y="107.6">~ON~/OFF</text>
<text x="179.9" y="107.6">OUT</text>
<text x="181.3" y="102.5">FB</text>
<text x="194.5" y="105.3">L1</text>
<text x="216.5" y="104.6">+3.3VA</text>
<text x="254.9" y="104.3">C12</text>
<text x="255.5" y="107.9">1u</text>
<text x="276.3" y="106.9">GND</text>
<text x="23.8" y="108.1">C18</text>
<text x="24.8" y="111.7">C</text>
<text x="52.5" y="111.3">470R</text>
<text x="53.5" y="108.8">R5</text>
<text x="72.9" y="113.9">LEDG_A</text>
<text x="72.9" y="108.8">RD-</text>
<text x="143.1" y="110.1">10u@35v</text>
<text x="174.6" y="109" transform="rotate(-90 174.6 109)">GND</text>
<text x="191.5" y="112.8">D1</text>
<text x="194.1" y="108.9">22u</text>
<text x="205" y="112.8">C4</text>
<text x="226.2" y="109.4">C7</text>
<text x="226.3" y="112.9">1u</text>
<text x="254.9" y="110.7">C13</text>
<text x="14.7" y="115.8">GND</text>
<text x="53.5" y="117.7">R6</text>
<text x="72.9" y="119">LEDY_A</text>
<text x="72.9" y="116.5">LEDG_K</text>
<text x="103.5" y="119">SHIELD</text>
<text x="172.1" y="119.6">GND</text>
<text x="191.5" y="115.1">40V</text>
<text x="205.3" y="115.1">220u</text>
<text x="225.8" y="119.3">10u</text>
<text x="226.2" y="115.7">C8</text>
<text x="254.9" y="117">C20</text>
<text x="255" y="114.2">10u</text>
<text x="52.5" y="120.2">470R</text>
<text x="72.9" y="121.5">LEDY_K</text>
<text x="92.1" y="121.7" transform="rotate(-90 92.1 121.7)">GND</text>
<text x="115" y="125.9">GND</text>
<text x="135.3" y="122.1">GND</text>
<text x="228.7" y="124.7">GNDA</text>
<text x="255.5" y="120.6">1u</text>
<text x="34.9" y="128.7">+3.3V</text>
<text x="43.2" y="131.8">ENC28J60x-SS</text>
<text x="48.4" y="129.2">U5</text>
<text x="64.1" y="128">GND</text>
<text x="193.7" y="127.2">GND</text>
<text x="89.5" y="133">GND</text>
<text x="120" y="137.6">+3.3V</text>
<text x="139.5" y="136.2">Micro_SD_Card</text>
<text x="145.1" y="133.9">J5</text>
<text x="203.1" y="137.5">LD1086DT33TR</text>
<text x="208.4" y="135.2">U3</text>
<text x="220.9" y="136.3">+3.3VA</text>
<text x="34.8" y="139.3">~RESET</text>
<text x="47.6" y="140.4" transform="rotate(-90 47.6 140.4)">VDD</text>
<text x="52.7" y="143.7" transform="rotate(-90 52.7 143.7)">VDDPLL</text>
<text x="59.4" y="141.9">LEDB</text>
<text x="59.4" y="139.3">LEDA</text>
<text x="78.9" y="140.7">+3.3V</text>
<text x="177.2" y="142.3">Analog power</text>
<text x="182" y="140">J3</text>
<text x="225.2" y="143.2">TP12</text>
<text x="235.5" y="138.9">+3.3V</text>
<text x="240.8" y="142.3">SW_SPDT</text>
<text x="243.2" y="140">SW1</text>
<text x="34.8" y="146.9">SO</text>
<text x="34.8" y="144.4">SI</text>
<text x="34.8" y="149.5">SCK</text>
<text x="58.1" y="146.9">VDDRX</text>
<text x="59.2" y="149.5">TPIN+</text>
<text x="129.3" y="144.4">DAT2</text>
<text x="129.3" y="146.9">DAT3/CD</text>
<text x="129.3" y="149.5">CMD</text>
<text x="197.4" y="149.7">C5</text>
<text x="202.4" y="144.4">IN</text>
<text x="210.2" y="148.3" transform="rotate(-90 210.2 148.3)">ADJ/GND</text>
<text x="212.9" y="144.4">OUT</text>
<text x="226.6" y="149.7">C6</text>
<text x="34.8" y="152">~CS</text>
<text x="58.3" y="154.6">VSSRX</text>
<text x="59.6" y="152">TPIN-</text>
<text x="129.3" y="152">VDD</text>
<text x="129.3" y="154.6">CLK</text>
<text x="197.7" y="152">10u@35v</text>
<text x="226.8" y="152">10u</text>
<text x="22.2" y="159.2">+3.3V</text>
<text x="34.8" y="157.1">~INT</text>
<text x="34.8" y="159.6">~WOL</text>
<text x="58.3" y="159.6">VDDTX</text>
<text x="129.3" y="157.1">VSS</text>
<text x="129.3" y="159.6">DAT0</text>
<text x="235.6" y="157.7">GND</text>
<text x="34.8" y="167.3">OSC1</text>
<text x="34.8" y="164.7">VDDOSC</text>
<text x="57.2" y="162.2">TPOUT+</text>
<text x="57.7" y="164.7">TPOUT-</text>
<text x="58.5" y="167.3">VSSTX</text>
<text x="129.3" y="162.2">DAT1</text>
<text x="156.3" y="167.3">SHIELD</text>
<text x="207.1" y="162.8">GNDA</text>
<text x="34.8" y="172.3">OSC2</text>
<text x="120.1" y="169.1">GND</text>
<text x="34.8" y="174.9">VSSOSC</text>
<text x="34.8" y="180">CLKOUT</text>
<text x="58.8" y="174.9">RBIAS</text>
<text x="59.3" y="180">VCAP</text>
<text x="168.3" y="174.2">GND</text>
<text x="26" y="182.6">GND</text>
<text x="47.6" y="181.4" transform="rotate(-90 47.6 181.4)">VSS</text>
<text x="52.7" y="181.4" transform="rotate(-90 52.7 181.4)">VSSPLL</text>
<text x="74" y="185.1">C19</text>
<text x="47.6" y="191.5">GND</text>
<text x="74" y="187.6">10u</text>
<text x="164" y="189">H1</text>
<text x="164.4" y="191.3">MountingHole</text>
<text x="67.9" y="196.5">GND</text>
<text x="164" y="194.1">H2</text>
<text x="164.4" y="196.4">MountingHole</text>
</g>
<g font-size="1.8" fill="#a90000">
<text x="187.7" y="30" transform="rotate(-90 187.7 30)">1</text>
<text x="192.8" y="30" transform="rotate(-90 192.8 30)">8</text>
<text x="256.3" y="28.7" transform="rotate(-90 256.3 28.7)">T</text>
<text x="258.8" y="28.8" transform="rotate(-90 258.8 28.8)">R</text>
<text x="261.4" y="28.8" transform="rotate(-90 261.4 28.8)">S</text>
<text x="178.1" y="35.6">14</text>
<text x="178.1" y="33">15</text>
<text x="190.2" y="30.4" transform="rotate(-90 190.2 30.4)">20</text>
<text x="201.4" y="33">6</text>
<text x="201.4" y="35.6">7</text>
<text x="178.1" y="40.6">12</text>
<text x="178.1" y="38.1">13</text>
<text x="201.4" y="40.6">2</text>
<text x="178.1" y="45.7">11</text>
<text x="178.1" y="48.3">10</text>
<text x="178.1" y="53.3">16</text>
<text x="178.1" y="50.8">17</text>
<text x="200.9" y="53.3">18</text>
<text x="201.4" y="48.3">4</text>
<text x="201.4" y="55.9">5</text>
<text x="187.7" y="60.4" transform="rotate(-90 187.7 60.4)">3</text>
<text x="190.2" y="60.9" transform="rotate(-90 190.2 60.9)">19</text>
<text x="192.8" y="60.4" transform="rotate(-90 192.8 60.4)">9</text>
<text x="70" y="95.2">1</text>
<text x="70" y="97.8">2</text>
<text x="70" y="100.3">3</text>
<text x="128.4" y="101.6">1</text>
<text x="162.1" y="101.6">1</text>
<text x="184.9" y="101.6">4</text>
<text x="70" y="102.9">4</text>
<text x="70" y="105.4">5</text>
<text x="70" y="107.9">6</text>
<text x="128.4" y="104.1">2</text>
<text x="162.1" y="106.7">5</text>
<text x="184.9" y="106.7">2</text>
<text x="69.5" y="113">L3</text>
<text x="173.7" y="111.2" transform="rotate(-90 173.7 111.2)">3</text>
<text x="69.5" y="118.1">L1</text>
<text x="69.5" y="115.6">L4</text>
<text x="111.2" y="118.1">SH</text>
<text x="69.5" y="120.6">L2</text>
<text x="91.2" y="124.6" transform="rotate(-90 91.2 124.6)">8</text>
<text x="46.7" y="135.9" transform="rotate(-90 46.7 135.9)">28</text>
<text x="51.8" y="135.9" transform="rotate(-90 51.8 135.9)">20</text>
<text x="32" y="138.4">10</text>
<text x="32.5" y="143.5">7</text>
<text x="125.9" y="143.5">1</text>
<text x="183" y="143.5">1</text>
<text x="200.2" y="143.5">3</text>
<text x="217.9" y="143.5">2</text>
<text x="32.5" y="146">6</text>
<text x="32.5" y="148.6">8</text>
<text x="65.1" y="148.6">13</text>
<text x="65.1" y="146">19</text>
<text x="125.9" y="146">2</text>
<text x="125.9" y="148.6">3</text>
<text x="183" y="146">2</text>
<text x="240.8" y="146.6">3</text>
<text x="248.4" y="149.1">2</text>
<text x="32.5" y="151.1">9</text>
<text x="65.1" y="153.7">11</text>
<text x="65.1" y="151.1">12</text>
<text x="125.9" y="151.1">4</text>
<text x="125.9" y="153.7">5</text>
<text x="209.3" y="150.6" transform="rotate(-90 209.3 150.6)">1</text>
<text x="240.8" y="151.6">1</text>
<text x="32.5" y="156.2">4</text>
<text x="32.5" y="158.7">5</text>
<text x="65.1" y="158.7">15</text>
<text x="65.1" y="161.3">17</text>
<text x="125.9" y="156.2">6</text>
<text x="125.9" y="158.7">7</text>
<text x="125.9" y="161.3">8</text>
<text x="32" y="166.4">23</text>
<text x="32" y="163.8">25</text>
<text x="65.1" y="163.8">16</text>
<text x="65.1" y="166.4">18</text>
<text x="165.2" y="166.4">9</text>
<text x="32" y="174">22</text>
<text x="32" y="171.4">24</text>
<text x="65.1" y="174">14</text>
<text x="32.5" y="179.1">3</text>
<text x="65.5" y="179.1">1</text>
<text x="46.7" y="183.6" transform="rotate(-90 46.7 183.6)">2</text>
<text x="51.8" y="184.1" transform="rotate(-90 51.8 184.1)">21</text>
</g>
<g font-size="1.8" fill="#0f0f0f">
<text x="125.1" y="32.7">I2S3_LRCK</text>
<text x="126.3" y="48">I2S3_SCK</text>
<text x="126.2" y="78.4">I2S3_BCK</text>
<text x="127.5" y="81">I2S3_SD</text>
<text x="61.9" y="95">ETH_T+</text>
<text x="40.2" y="96.2">ETH_OSC2</text>
<text x="62.4" y="100">ETH_T-</text>
<text x="61.7" y="102.6">ETH_R+</text>
<text x="62.2" y="107.7">ETH_R-</text>
<text x="40.2" y="108.9">ETH_OSC1</text>
<text x="41.5" y="112.7">ETH_LEDA</text>
<text x="41.5" y="121.6">ETH_LEDB</text>
<text x="65.1" y="141">26 ETH_LEDB</text>
<text x="65.1" y="138.4">27 ETH_LEDA</text>
<text x="70.6" y="148.3">ETH_R+</text>
<text x="71.1" y="150.8">ETH_R-</text>
<text x="70.8" y="161">ETH_T+</text>
<text x="19.9" y="166.1">ETH_OSC1</text>
<text x="71.3" y="163.5">ETH_T-</text>
<text x="19.9" y="171.2">ETH_OSC2</text>
</g>
<g font-size="1.4" fill="#840000">
<text x="83.3" y="101.8">XMIT</text>
<text x="83.2" y="109.4">RCV</text>
</g>
<g font-size="1.2" fill="#840000">
<text x="93.8" y="96.6">C1</text>
<text x="93.8" y="100.4">C2</text>
<text x="93.8" y="97.9">C4</text>
<text x="93.8" y="99.2">C5</text>
<text x="93.8" y="104.2">C3</text>
<text x="93.8" y="105.5">C7</text>
<text x="93.8" y="106.8">C8</text>
<text x="93.8" y="108.1">C6</text>
</g>
<g font-size="1.1" fill="#840000">
<text x="86.4" y="98.5">75</text>
<text x="90.2" y="98.5">75</text>
<text x="86.4" y="106.1">75</text>
<text x="90.2" y="106.1">75</text>
<text x="89.6" y="110.3">1000pF</text>
<text x="84.5" y="115">GREEN</text>
<text x="84.4" y="120.1">YELLOW</text>
</g>
</svg>
